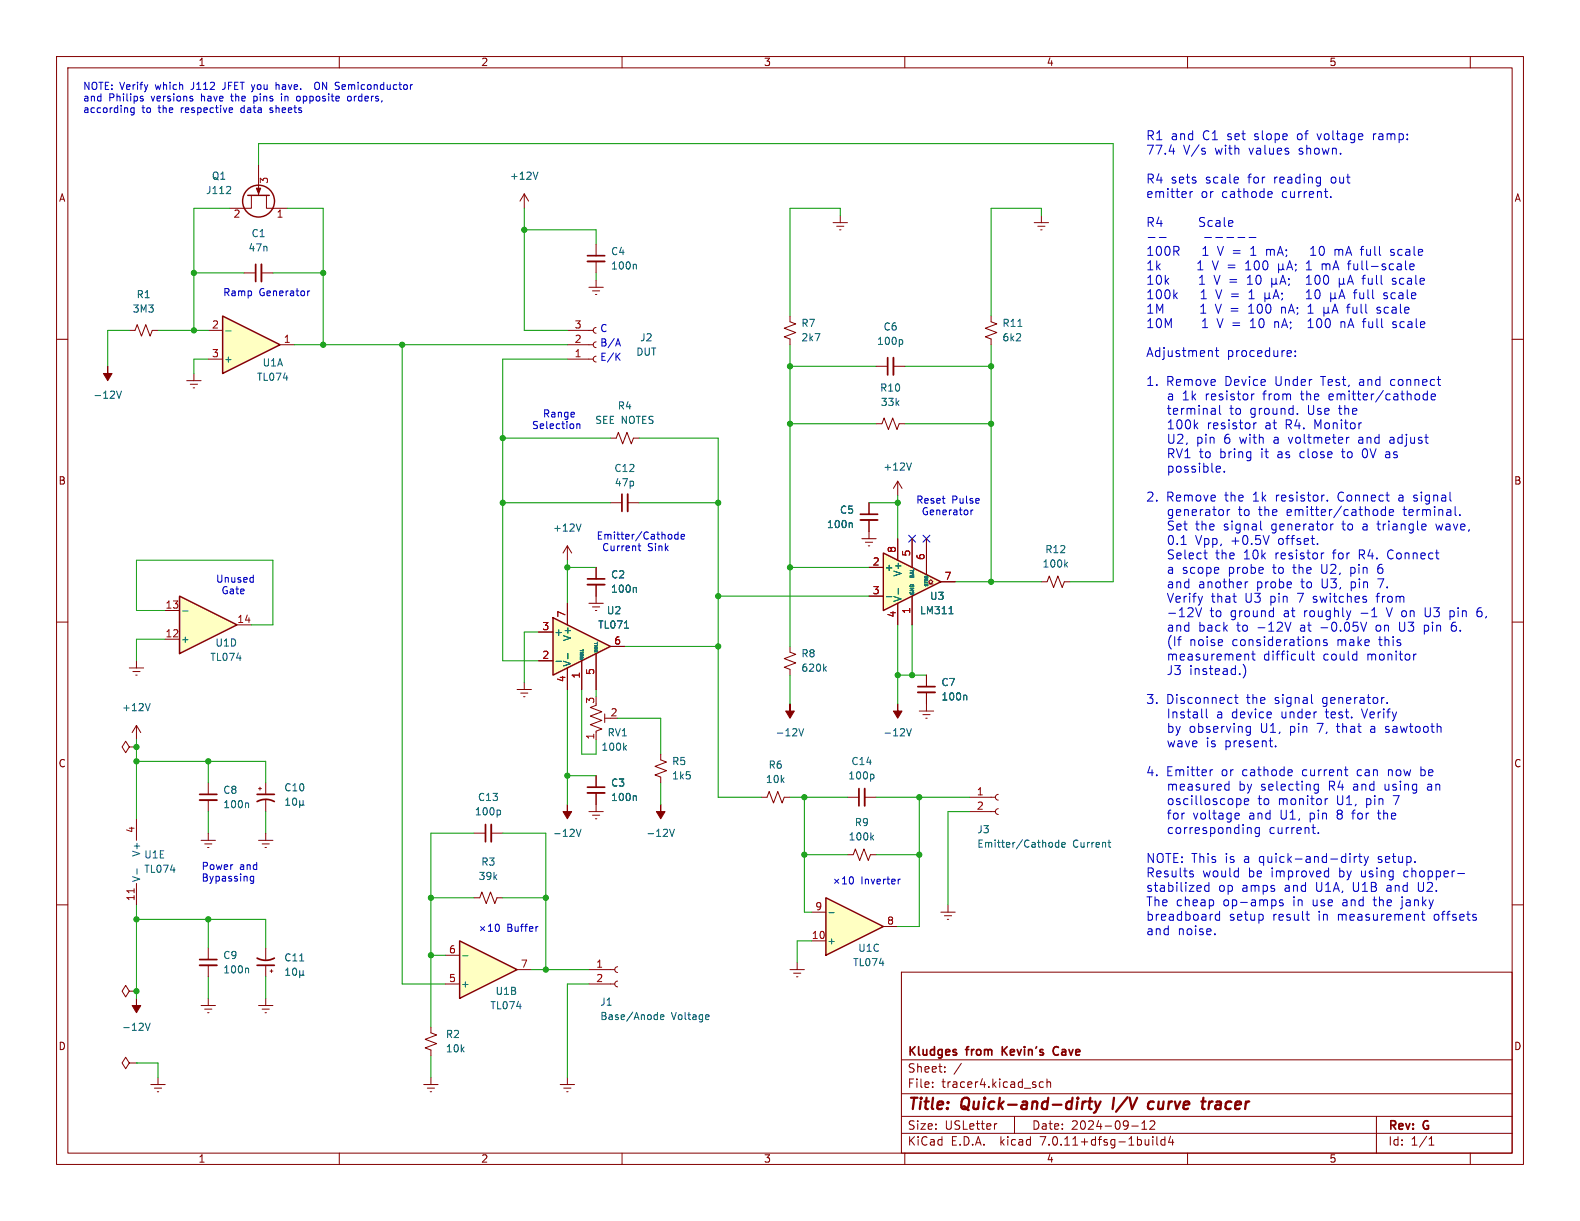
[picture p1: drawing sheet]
<svg xmlns="http://www.w3.org/2000/svg" width="279mm" height="216mm" viewBox="0 0 279 216" stroke-linecap="round" stroke-linejoin="round" font-family="sans-serif">
<g fill="none" stroke="#840000" stroke-width=".18">
<path d="M10 10h259.4v195.9h-259.4zM12 12h255.4v191.9h-255.4zM60 10v2M110 10v2M160 10v2M210 10v2M260 10v2M10 60h2M22.9 58.4h1l.4-1 .7 2 .8-2 .7 2 .4-1h1M100.3 58.4h4.6M105.4 57.9l-.3 .1-.2 .4 .1 .4 .4 .1M139.7 55.9v1l1 .4-2 .7 2 .8-2 .8 1 .3v1.1"/>
<path d="M175.3 55.9v1l1 .4-2.1 .7 2.1 .8-2.1 .8 1.1 .3v1.1M267.4 60h2M33 67.3h2.6M33.7 67.9h1.2M34.2 68.6h.2M34.3 66v1.3M100.3 61h4.6M100.3 63.5h4.6M105.4 60.5l-.3 .1-.2 .3 .1 .4 .4 .2M105.4 63l-.3 .1-.2 .4 .1 .4 .4 .1M107.9 77.5h1.1l.3-1 .8 2 .8-2 .7 2 .4-1h1M154.9 64.8h2.1"/>
<path d="M158 64.8h2M153.7 88.9v2M153.7 91.9v2.1M10 110h2M139.7 114.3v1l1 .4-2 .8 2 .7-2 .8 1 .4v1M163.8 119.4v2M267.4 110h2M36.8 138.4v2.1M45.7 139.4h.5M46 139.2v.5M47 138.4v2.1M91.4 121.9h2.6"/>
<path d="M92.1 122.6h1.2M92.6 123.2h.2M92.7 120.7v1.2M105.4 124.7l-1 .4 2 .8-2 .7 2 .8-2 .7 2 .8-1 .4v1.5M106.9 126.2v1.6M106.9 127h1M162.6 125.7h2.5M163.2 126.4h1.3M163.7 127h.3M163.8 122.4v3.3M10 160h2M35.6 148.6h2.5"/>
<path d="M36.2 149.2h1.3M36.7 149.9h.3M36.8 141.5v2M36.8 147.3v1.3M45.7 148.6h2.6M46.4 149.2h1.2M46.9 149.9h.2M47 141.5v2M47 147.3v1.3M267.4 160h2M22.9 175.3l-.7-1.1-.6 1.1 .6 1 .7-1h1.2M24.1 175.3h.1"/>
<path d="M35.6 177.8h2.5M36.2 178.4h1.3M36.7 179.1h.3M36.8 167.6v2.1M36.8 170.7v2M36.8 176.5v1.3M45.7 177.8h2.6M46.4 178.4h1.2M46.9 179.1h.2M47 167.6v2.1M47 170.7v2M47 176.5v1.3"/>
<path d="M47.8 171.7h.5M48 171.5v.5M159.4 171.9h108v32h-108zM22.9 188l-.7-1.1-.6 1.1 .6 1 .7-1h1.2M24.1 188h.1M26.7 191.8h2.5M27.3 192.4h1.3M27.8 193h.3M27.9 190.5v1.3M159.4 197.4h108M159.4 193.4h108M159.4 187.4h108"/>
<path d="M164.9 192.1v.2M164.9 191.4v.1M167.1 189.4v.2M167.1 188.7v.1M170 188l-1.3 1.9M176.3 198.7l-.3 .1M179.4 197.4v3M184.5 191.4l-.4-.1-.3 .3v.4l.1 .2h.6M185.1 191.4l.3-.1 .3 .1 .1 .9M185.1 190.8v1.5M200.1 199.1h1.2M201.9 199.7h.9"/>
<path d="M201.9 198.6l.5-.4v1.5M203.4 198.3l.5-.1 .2 .1 .1 .3-.9 1.1h.9M243.4 197.4v6.5M60 203.9v2M110 203.9v2M159.4 200.4h108M160 203.9v2M203.9 201v.1M203.9 201.5v1M204.6 201v1.3l.2 .2M206 201v1.5M206 201.6l-.4-.1-.3 .3v.4l.1 .2h.6"/>
<path d="M207 200.9l-.4 1.1h1M207.4 201.5v1M210 203.9v2M252.7 202.5h.9M252.7 201.4l.4-.4v1.5M260 203.9v2"/>
</g>
<path d="M191.9 194.8h.2M192.4 194.8h.8M192.8 194.1l-.2 1.7 .1 .2 .3 .1M193.7 194.8l.3 1.3M194 196.1l-.3 .5-.3 .2M194.6 194.8l-.6 1.3M197 194.1l-.3 2M204 194.9a.66 .66 0 0 0-.9 .3l-.1 .5 .1 .3 .2 .1 .6-.1M212.8 194.1l-.2 1.7M213.9 194.8l-.2 1.3M214.4 194.8l-.4 .1-.2 .3" fill="none" stroke="#840000" stroke-width=".4"/>
<path d="M157 63.2v3.1M152.1 90.9h3.1M162.3 121.4h3.1M35.3 140.5h3.1M45.5 141.7a3.2 3.2 0 0 1 3 0M45.5 140.5h3M35.3 169.7h3.1M45.5 169.4a3.2 3.2 0 0 0 3 0M45.5 170.7h3M177.2 185.1v1.5M178.1 185.1l-.9 .8M187.1 185.1a.74 .74 0 0 0-.9 .6 .74 .74 0 0 0 .5 .9l.4-.1" fill="none" stroke="#840000" stroke-width=".3"/>
<g fill="#840000" stroke="#840000" stroke-width=".18">
<path d="M158.7 124.5v1.2h.8l-.8 1.3-.7-1.3h.7z"/>
<path d="M24.1 176.5v1.3h.8l-.8 1.3-.7-1.3h.7z"/>
<path d="M139.7 124.5v1.2h.8l-.8 1.3-.8-1.3h.8z"/>
<path d="M19 64.8v1.2h.8l-.8 1.3-.7-1.3h.7z"/>
</g>
<g fill="none" stroke="#006464" stroke-width=".18">
<path d="M180 57.7h.7M20.6 69.2l.4 1.2 .5-1.2M159.4 60.1l.2 .2v.4l-.2 .2M150.5 92.4l.2 .2v.7M145.8 118.2l.3 .5M146.1 117.8l-.5 .5M110.4 132.2l.4 .5M110.8 131.8l-.5 .5M141.3 128.8l.4 1.3 .4-1.3M160.3 128.8l.4 1.3 .5-1.3M170.8 122.9l.2 .2v.7M43.8 142l.2 .2v.6"/>
<path d="M50.5 142.4h.7M50.5 141.5l.4-.4v1.3M51.8 141.2l.2-.1a.68 .68 0 0 1 .5 .7 .68 .68 0 0 1-.5 .6l-.2-.1-.1-.4zM53 142.2l.2 .2h.2l.2-.2M53 141.5v1.3M53.6 142.2l.2 .2M53.6 141.5v.7M43.8 171.2l.2 .2v.6M50.5 171.6l.4-.4v1.3M50.5 172.5h.7M51.8 171.3l.2-.1a.68 .68 0 0 1 .5 .6 .68 .68 0 0 1-.5 .7l-.2-.2-.1-.3zM53 171.6v1.3"/>
<path d="M53 169.9h.7M53 172.3l.2 .2h.2l.2-.2M53.6 171.6v.7M53.6 172.3l.2 .2M25.7 180.9l.4 1.3 .4-1.3"/>
</g>
<path d="M158 63.2v3.1M152.1 91.9h3.1M162.3 122.4h3.1M35.3 141.5h3.1M35.3 170.7h3.1" fill="none" stroke="#840000" stroke-width=".33"/>
<path d="M156.2 97.8l10.2 5.1-10.2 5.1z" fill="#ffffc2"/>
<path d="M156.2 97.8l10.2 5.1-10.2 5.1z" fill="none" stroke="#840000" stroke-width=".25"/>
<g fill="none" stroke="#840000" stroke-width=".18">
<path d="M100.3 96.5l-.7 1.3M100.3 96.5v2.6M100.3 96.5l.8 1.3M158.7 95.3v3.8M161.3 95.3v5M163.8 95.3v6.3M22.9 118.1h2.5M23.5 118.7h1.3M24 119.4h.3M24.1 116.8v1.3M104.1 106.7h2.6M104.8 107.3h1.2"/>
<path d="M105.3 108h.2M105.4 100.3v2.1M105.4 103.4v3.3M153.7 100.3h2.5M153.7 105.4h2.5M158.7 106.7v3.8M161.3 105.4v5.1M164.2 103.3h.4l-.4-.4 .4-.4 .4 .4-.4 .4h.4M166.4 102.9h2.5M184.1 102.9h1.1l.3-1 .8 2 .8-2 .7 2 .4-1h1M22.9 132.1l-.7-1-.6 1 .6 1 .7-1h1.2M24.1 132.1h.1"/>
<path d="M24.1 128.3v2.5M24.1 128.3l-.7 1.2M24.1 128.3l.8 1.2M24.1 144.8v3.8M24.1 156.2v3.8M171.4 143.5h4.6M171.4 141h4.6M176.5 143l-.3 .1-.2 .4 .2 .4 .3 .1M176.5 140.5l-.3 .1-.2 .4 .2 .3 .3 .2M166.4 161.3h2.5M167 161.9h1.3M167.5 162.6h.3"/>
<path d="M167.6 160v1.3"/>
</g>
<g fill="none" stroke="#006464" stroke-width=".18">
<path d="M102.7 92.7l-.4 1.2M188.4 99.8l.4 .5M188.8 99.4l-.5 .5M112.4 103.9l.1 .2v.6M156.7 105.5h1M158.8 104.1v1M167.8 108.5h.7M26.5 124.4l-.4 1.3M24.2 153.6v1M186 149l.1 .2-.1 .5M187.2 149h-.3l-.3 .2 .1 .5h.5M187.2 148.5v1.3"/>
<path d="M187.8 149.4l.6-.1-.1-.3h-.3l-.2 .1v.6h.5M195.9 149h.5M196.1 149.6l.3 .2"/>
</g>
<path d="M23.7 157.1v.8" fill="none" stroke="#a90000" stroke-width=".18"/>
<path d="M103.9 103.4h3" fill="none" stroke="#840000" stroke-width=".33"/>
<path d="M103.9 102.4h3" fill="none" stroke="#840000" stroke-width=".3"/>
<path d="M31.7 105.4l10.2 5.1-10.2 5.1z" fill="#ffffc2"/>
<path d="M31.7 105.4l10.2 5.1-10.2 5.1z" fill="none" stroke="#840000" stroke-width=".25"/>
<path d="M152.4 95.3h2.5M153 95.9h1.3M153.5 96.5h.3M153.7 94v1.3M29.2 113h2.5M29.2 108h2.5M41.9 110.5h2.5M83.8 158.8h1l.4-1.1 .8 2.1 .7-2.1 .8 2.1 .4-1h1M83.8 147.3h2.1M86.9 147.3h2" fill="none" stroke="#840000" stroke-width=".18"/>
<path d="M32.3 108h.9M88.3 143.2l.2 .3v.3l-.2 .3" fill="none" stroke="#006464" stroke-width=".18"/>
<path d="M86.9 145.8v3" fill="none" stroke="#840000" stroke-width=".33"/>
<path d="M85.9 145.8v3" fill="none" stroke="#840000" stroke-width=".3"/>
<path d="M81.3 166.4l10.1 5.1-10.1 5z" fill="#ffffc2"/>
<path d="M81.3 166.4l10.1 5.1-10.1 5z" fill="none" stroke="#840000" stroke-width=".25"/>
<g fill="none" stroke="#840000" stroke-width=".18">
<path d="M182.9 39.4h2.5M184.1 38.1v1.3M183.5 40h1.3M184 40.6h.3M78.7 174h2.6M78.7 168.9h2.6M91.4 171.5h2.6M74.9 191.8h2.6M75.6 192.4h1.2M76.1 193h.2M76.2 181.6v1l1 .4-2 .8 2 .7-2 .8 1 .4v1M76.2 190.5v1.3"/>
<path d="M99.1 191.8h2.5M99.7 192.4h1.3M100.2 193h.3M100.3 190.5v1.3"/>
</g>
<path d="M81.8 169h1" fill="none" stroke="#006464" stroke-width=".18"/>
<path d="M39.4 55.9l10.1 5.1-10.1 5z" fill="#ffffc2"/>
<path d="M39.4 55.9l10.1 5.1-10.1 5z" fill="none" stroke="#840000" stroke-width=".25"/>
<path d="M36.8 58.4h2.6M36.8 63.5h2.6M49.5 61h2.6M105.4 137.2v2M105.4 140.2v2" fill="none" stroke="#840000" stroke-width=".18"/>
<path d="M39.9 58.5h1M112.4 140.7l.1 .2v.7" fill="none" stroke="#006464" stroke-width=".18"/>
<path d="M103.9 140.2h3" fill="none" stroke="#840000" stroke-width=".33"/>
<path d="M103.9 139.2h3" fill="none" stroke="#840000" stroke-width=".3"/>
<path d="M97.8 109.2l10.1 5.1-10.1 5.1z" fill="#ffffc2"/>
<path d="M97.8 109.2l10.1 5.1-10.1 5.1z" fill="none" stroke="#840000" stroke-width=".25"/>
<path d="M95.2 116.8h2.6M95.2 111.8h2.6M100.3 106.7v3.8M100.3 118.1v3.8M102.9 116.8v5.1M105.4 115.6v6.3M107.9 114.3h2.6M104.1 143.5h2.6M104.8 144.1h1.2M105.3 144.8h.2M105.4 142.2v1.3" fill="none" stroke="#840000" stroke-width=".18"/>
<path d="M98.3 116.9h1M100.4 115.5v1M110.4 111.1h.8M101.9 146.6l.4 1.3 .4-1.3" fill="none" stroke="#006464" stroke-width=".18"/>
<path d="M100.3 142.2v1.3h.8l-.8 1.3-.7-1.3h.7z" fill="#840000" stroke="#840000" stroke-width=".18"/>
<path d="M146 158.8l10.2 5-10.2 5.1z" fill="#ffffc2"/>
<g fill="none" stroke="#840000" stroke-width=".25">
<path d="M43.8 34.5h3.8M146 158.8l10.2 5-10.2 5.1z"/>
<circle cx="45.7" cy="35.6" r="2.82"/>
</g>
<g fill="none" stroke="#840000" stroke-width=".18">
<path d="M44.4 34.5v2.3h-3.8M45.7 29.2v5.3M47.1 34.5v2.3h3.7M92.7 34.3l-.8 1.3M92.7 34.3v2.5M92.7 34.3l.8 1.3M147.3 39.4h2.6M148.6 38.1v1.3M43.2 48.3h2M46.2 48.3h2.1M104.1 50.8h2.6M104.8 51.4h1.2"/>
<path d="M105.3 52.1h.2M105.4 43.2v2M105.4 46.2v2.1M105.4 49.5v1.3M148 40h1.2M148.5 40.6h.2M154.9 74.9h1.1l.3-1 .8 2 .8-2 .7 2 .4-1h1M107.9 88.9h2.1M111 88.9h2M153.7 88.9v2M153.7 91.9v2.1M158.7 85.1l.8 1.3"/>
<path d="M158.7 85.1v2.5M158.7 95.3v3.8M158.7 85.1l-.7 1.3M161.3 95.3v5M163.8 95.3v6.3M95.2 116.8h2.6M95.2 111.8h2.6M100.3 106.7v3.8M100.3 118.1v3.8M102.9 116.8v5.1M105.4 100.3v2.1M105.4 103.4v2"/>
<path d="M105.4 115.6v6.3M107.9 114.3h2.6M153.7 100.3h2.5M153.7 105.4h2.5M158.7 106.7v3.8M161.3 105.4v5.1M163.8 119.4v2M166.4 102.9h2.5M105.4 137.2v2M116.8 133.4v1l1.1 .3-2.1 .8 2.1 .8-2.1 .7 1 .4v1M163.8 122.4v2.1M105.4 140.2v2"/>
<path d="M134.6 141h1l.4-1 .8 2 .7-2 .8 2 .4-1h1M149.9 151.1h1l.4-1 .7 2 .8-2 .7 2 .4-1h1M149.9 141h2M152.9 141h2M104.1 174h4.6M104.1 171.5h4.6M109.2 173.5l-.3 .1-.2 .4 .2 .3 .3 .2M109.2 170.9l-.3 .2-.2 .3 .2 .4 .3 .2M139.7 171.5h2.5M140.3 172.1h1.3M140.8 172.7h.3M141 170.2v1.3"/>
<path d="M143.5 166.4h2.5M143.5 161.3h2.5M156.2 163.8h2.5"/>
</g>
<g fill="none" stroke="#006464" stroke-width=".18">
<path d="M40.7 33l.1 .2-.1 .3-.7 .7h.8M95.1 30.4l-.4 1.3M112.4 46.7l.1 .2v.7M150.5 92.4l.2 .2v.7M161.2 81.9l-.5 1.2M98.3 116.9h1M100.4 115.5v1M110.4 111.1h.8M112.4 103.9l.1 .2v.6M156.7 105.5h1M158.8 104.1v1M167.8 108.5h.7"/>
<path d="M154.3 136.9l.3 .2v.4l-.3 .2M170.8 122.9l.2 .2v.7M112.4 140.7l.1 .2v.7M118.4 146.6l.4 1.3 .5-1.3M154.1 148.1l.4 .4M154.5 147.7l-.5 .5M116.1 179.4l.2 .1M116.3 179v1.3M116.8 179.9l.6-.2-.1-.2-.3-.1-.2 .2 .1 .6h.4M125.2 179.4l.2 .3-.6 .2M146.6 161.4h.9M116.3 180.2l-.2 .1"/>
<path d="M125.3 180.2l-.1 .1"/>
</g>
<g fill="#840000" stroke="#840000" stroke-width=".18">
<path d="M116.8 142.2v1.3h.8l-.8 1.3-.7-1.3h.7z"/>
<path d="M45.3 33.3h.8l-.4 1z"/>
</g>
<path d="M46.2 46.7v3.1M103.9 46.2h3M111 87.4v3M152.9 139.4v3.1" fill="none" stroke="#840000" stroke-width=".33"/>
<path d="M45.2 46.7v3.1M103.9 45.2h3M110 87.4v3M151.9 139.4v3.1" fill="none" stroke="#840000" stroke-width=".3"/>
<g fill="none" stroke="#0000c2" stroke-width=".18">
<path d="M23.7 19.1h-.3l-.3 .2 .1 .5h.5M23.7 19.1v1l-.2 .2h-.3M25 17.4l.3 .1v.2l-.1 .2h-.3M25 17l.3 .1M33.9 17.4l.2 .2-.2 .3M33.9 17l.2 .1M40.7 19.1h.4v.3l-.6 .1M41.1 19.8l-.4 .1M44.9 17v1.3M44.9 17.8l.1 .1M45 17l-.1 .1M47.7 19.8l.1 .1"/>
<path d="M47.9 19.1l-.2 .1 .2 .3M48.8 14.5v1.3M49.2 15l-.4 .1M49.8 16.6v.1M49.8 17v.9M52.4 17.6l.3 .3 .3-.1M53 17.1l-.3-.1-.3 .3M56.4 14.7l-.2-.2a.43 .43 0 0 0-.6 .5v.4a.43 .43 0 0 0 .3 .4 .43 .43 0 0 0 .5-.2M61.5 17.1l.2-.1 .4 .1v.5l-.1 .2-.3 .1-.2-.2zM206.7 26.7h1M210.5 33.9v1M210.9 33.9h-.3l-.1 .3"/>
<path d="M212.9 26.7l.3 .3-.3 .3M212.9 26.2l.2 .1M224.4 33.9h.5l.1 .4-.8 .1M224.9 34.9h-.5M235.3 34.8v.1M54.4 51.4v.9M54.8 51.4l-.4 .3M109.3 59.9l.4 1.3M203 42h1.3M205 42h1.2M207.7 52.2l.5 .6M208.2 51.8l-.6 .6"/>
<path d="M213 42h1.2M215 42h1.2M217 42h1.2M218.9 42h1.2M220.3 47.7h.9M220.6 46.4l-.3 .2M220.6 50.3h.9M220.7 49.1h-.1M220.8 55.4h.9M220.9 42h1.2M221.1 54l-.3 .2M221.1 57.9h.9"/>
<path d="M221.3 56.7l-.2 .1M223.7 51.8v1.6M223.7 52.6l.2 .2h.3l.2-.2M224.4 52.6l.3 .2M224.4 51.8v.8M224.9 50l.2 .3h.3l.2-.3M224.9 49.2v1.6M225.1 52.8l.5-1.6 .6 1.6M225.3 52.4h.7M225.4 56.9v1M225.5 57h-.1M225.6 50l.3 .3"/>
<path d="M225.6 49.2v.8M226.1 47.5l.2 .2h.3l.3-.2M226.1 46.7v1.5M226.3 50.3l.6-1.6 .5 1.6M226.5 49.8h.7M226.6 54.3v1.1M226.7 51.8v.2M226.8 52.7l-.2 .3M226.9 47.5l.2 .2M226.9 46.7v.8M226.9 54.3l-.3 .2M227.5 47.7l.6-1.6 .5 1.6"/>
<path d="M227.7 47.3h.7M227.9 49.3v.1M228 50.2l-.2 .3M229.1 46.7v.2M229.2 47.6l-.2 .3M231 47.7h.9M231 46.6l.5-.5v1.6M231 51.7l.5-.5v1.6M231 50.3h.9M231 52.8h.9M231.3 55.4h.9M231.3 57.9h.9"/>
<path d="M231.5 48.7l-.5 .4M231.8 45.2h.9M231.8 53.8l-.5 .4M231.8 56.3l-.5 .5M232.2 43.6l-.4 .4M232.9 51.2a.99 .99 0 0 0 0 1.6 .86 .86 0 0 0 .4-1.4l-.2-.2M233.8 46.7v1M233.8 46.8l.5-.1 .2 .2M234.1 55.2l.2 .2h.3l.3-.2M234.1 54.3v1.6M234.5 46.9l.2-.2h.4l.1 1M234.5 46.9v.8"/>
<path d="M234.9 55.2l.2 .2M234.9 54.3v.9M235.3 51.8v1.6M235.3 52.6l.2 .2h.4l.2-.2M235.5 55.4l.6-1.6 .5 1.6M235.7 47.7l.5-1.6 .6 1.6M235.7 54.9h.8M235.9 47.3h.7M236.1 44.1v1.1M236.1 51.8v.8M236.1 52.6l.2 .2M236.5 44.1l-.4 .1"/>
<path d="M236.8 52.8l.5-1.6 .5 1.6M236.8 50l.3 .3h.3l.2-.3M236.8 49.2v1.6M236.9 52.4h.8M237.1 56.9v1M237.6 50l.2 .3M237.6 49.2v.8M237.6 56.9l-.5 .1M238.1 54.3h.6M238.3 46.7h.6M238.3 50.3l.5-1.6 .5 1.6M238.4 49.8h.8"/>
<path d="M238.7 46.1l-.2 .3v1.3M238.7 53.8l-.3 .1-.1 .1v1.4M239.3 51.8h.6M239.4 46.7l.1 .9 .4 .1 .2-.1M239.9 51.2l-.3 .1v.2v1.3M240.1 46.7v1M240.8 46.1v1.4l.3 .2M240.8 49.2h.6M241.4 48.7l-.3 .1v.1v1.4M241.7 46.1v1.4l.2 .2M242.5 47.1h1.2M244.1 54.4l-.4-.1-.2 .2 .1 .3 .5 .1v.4h-.6"/>
<path d="M245 46.7h-.4l-.2 .2 .1 .2 .5 .2v.3h-.6M245.3 51.8h-.4l-.2 .2 .1 .2 .5 .2v.3h-.6M246.4 46.7h-.4l-.3 .3v.4l.1 .2h.6M246.5 44.2l-.4-.1-.2 .2 .1 .3 .5 .1v.4h-.6M246.8 49.3l-.4-.1-.2 .2 .1 .3 .5 .1v.4h-.6M246.9 57l-.4-.1-.2 .2 .1 .2 .5 .2v.4h-.6M247.1 46.7h.6l.1 1M247.8 47l-.5 .1a.31 .31 0 0 0-.3 .3 .31 .31 0 0 0 .3 .3l.5-.1M248.6 46.1v1.4l.2 .2M249.3 47.2l.8-.2-.1-.3h-.5l-.2 .2 .1 .7h.6M102 74.9v.9M102 75.1l.2-.2 .3 .1v.8"/>
<path d="M109 60.8h.6M109.1 63l.6 .7M109.7 62.5l-.8 .7M214.3 62.1l.1 .9M214.9 62h.6M215.1 61.5v1.3l.1 .2h.3M215.7 71.7v1.3l.2 .3M221.8 69.7h-.3M222.2 74.8l-.4 .1M227.8 62l.5 .1 .1 .3-.8 .1M227.8 77.3l.4 1.1M228.3 63h-.5"/>
<path d="M229 62.9v.1M229 62.1v.1M235.1 69.7v.9M235.8 70l-.8 .2M237.2 79.9h.6M237.4 79.4l.1 1.5M238.4 77.3h.2M240.5 77.3l-.2 .1M240.5 77.8a.31 .31 0 0 0-.3 .3 .31 .31 0 0 0 .3 .3M241.3 79.4a.99 .99 0 0 0 0 1.5M246.3 77.3l-.5 .1M246.4 77.8h-.4a.31 .31 0 0 0-.3 .3 .31 .31 0 0 0 .3 .3h.4"/>
<path d="M251.7 70.4l.3 .3 .4-.1M252.4 69.7h-.4l-.3 .3M252.4 69.1v1.6M253.1 70.2l.7-.2v-.3h-.5l-.2 .2 .1 .7h.6M112.8 96.5h.5M113 97.2l.3 .2M118.7 94.5l.1 .2-.1 .6M119.9 94.5h-.4l-.2 .2 .1 .6h.5M119.9 94.1v1.2M120.4 94.9l.7-.1-.1-.3h-.4l-.2 .2 .1 .6h.5M171.7 90.2v.8M172.1 90.2l-.4 .2"/>
<path d="M216.5 83.3v.2M217 90.1v1.1M217.5 90.1l-.3 .1-.2 .2M230 80v.8M233.7 99.8l.1 1.4M234 97.8h.1M234.7 88.5v.1M235.8 92.7h-.3M240.4 98.1h.6M241 97.2h-.6v1.6M241.1 93.2v.4M243.5 92.7h.6"/>
<path d="M243.7 92.1l.1 1.5M244.1 99.8l-.2 .1a1.07 1.07 0 0 0 0 1.5h.3M245 90.2l-.5-.1-.3 .3v.5l.2 .2h.6M245 89.6v1.6M245.7 90.6l.7-.1v-.3l-.5-.1-.2 .2 .1 .8h.6M245.7 97.3l-.3 .6 .1 .6 .2 .3M253.9 92.7l.3 1 .3-.7M258.2 91v.2M44.7 102.1l.1 .1M44.8 101.7v1.3M44.8 102.9l-.1 .1M212.5 107.5l-.5 1.6"/>
<path d="M219.9 117.5a1.84 1.84 0 0 1-.1 2.4M220.5 102.9h.2M221.3 115.7h.6M221.6 115.1v1.4v.1l.3 .1M228.3 110l-.5 1.6M231.3 116.6l.2 .1M231.8 115.7h.6M232.1 115.1v1.4v.1l.3 .1M232.2 106.4l.2 .1M232.3 105.5v.4M233.1 113.1l.3 .2v.9M234.6 113.2l-.3-.1-.3 .2 .1 .3 .5 .1v.4h-.6"/>
<path d="M238.9 100.3v1.6M238.9 101.3l.1 .1M239 100.3l-.1 .1M241.7 110l-.6 1.6M243.3 105.4h.6M243.6 102.4h1.1M243.6 105v1.5M243.6 110.6l-.3 .3v.4l.3 .3M244.2 100.4l-.4 .1-.2 .2M245.1 107.5l.6 1.6M247.5 110v1.3l.3 .3h.3M250.3 115.7h.1"/>
<path d="M251.9 111.5l.4 .1M252 107.5v1.3l.2 .2 .4 .1M252.3 110.6h-.4M256.6 108l.4 .1M257 109l-.4 .1M257.1 110l-.2 .1a1.07 1.07 0 0 0 0 1.5h.3M257.2 110.6h-.3l-.3 .3M261.2 108.8l.3 .3 .4-.1M261.9 107.5a.63 .63 0 0 0-.7 .6M261.9 108.1h-.4l-.3 .3M213.3 125.4v1.3l.3 .2M214 136.1v1.1"/>
<path d="M214.5 136.1l-.3 .1-.2 .2M216.9 138.7h.4M217.3 138.1v1.6M217.3 139.6l-.4 .1M217.7 123.3l.2 .1M217.9 124.3l-.2 .1M218.3 123.3h.6M218.5 122.8v1.4l.1 .1 .3 .1M220.7 128.4l.4 .1M221.1 128.4v1.3l-.3 .3M221.1 129.4l-.4 .1M225.6 131.9v.2"/>
<path d="M228.3 136.1l.1 .1 .1 .3-.7 .1M228.4 137.1l-.1 .1M231.9 122.8v1.4l.2 .2M232.7 138.7h.4M233.1 139.6l-.4 .1M233.1 138.7v1.3l-.1 .2M236.3 128.4h.6M237.7 136.1h.6M238 137.1l.3 .1M240.8 125.4l.5 1.5M242.6 128.4l-.2 .1M242.6 128.9a.31 .31 0 0 0-.3 .3 .31 .31 0 0 0 .3 .3"/>
<path d="M244.6 123.3h.2M244.9 138.7l.1 .9M245.1 128.9l.4 .1M245.1 129.5h.4M245.3 124.2v.2M245.5 128.4l-.4 .1M252.6 139.1a.31 .31 0 0 0-.2 .3 .31 .31 0 0 0 .2 .3M252.6 138.7h-.1M44.9 154.9v1.1l-.3 .2h-.3M44.9 155l-.4-.1-.3 .3 .2 .5h.5M147.6 155.5l.7 .7M148.3 155.5l-.7 .7"/>
<path d="M149 156.3h.7M149 155.4l.3-.4v1.3M150.3 155.2l.2-.2a.68 .68 0 0 1 .4 .7 .68 .68 0 0 1-.4 .6l-.2-.1-.1-.4zM159.2 155.5l-.4 .2M210.6 154.5l.4 .1 .1 .2-.3 .3h-.3M210.6 154l.4 .1M213.8 156v1.6M213.8 156.6h-.5l-.3 .3v.4l.2 .2h.6M219.1 143.9v.3l-.7 .1M219.3 141.3l.1 .2v.5l-.1 .2M220.1 141.8l.7-.2-.1-.3-.4-.1-.2 .2v.8h.6M222.7 146.4l-.5-.1-.3 .3v.5l.2 .2h.6"/>
<path d="M222.7 146.3v1.3l-.3 .3-.4-.1M225.6 159.3v.7M226.9 159.2l-.4-.1-.2 .2v.3l.6 .1v.4h-.6M233.1 147.2v.2M234.5 154l.4 .1M234.8 141.2l-.3 .1M234.9 155l-.4 .1M234.9 153.5v1.6M236.5 143.6v.2M236.5 144.1v.6M238.7 150.9v.2M238.7 151.4v1.1"/>
<path d="M239 143.8h.6M239.3 143.5v1.3M239.5 151.4v1.1M239.9 151.4l-.3 .1-.1 .2M240.2 151.4h.6M240.5 150.9v1.4v.1l.3 .1M241.2 151.4l.4 1.1M241.6 152.5l-.2 .5M242 151.4l-.4 1.1M243.6 143.8h.6M243.8 143.2v1.4l.2 .2M257.8 154.5h1.2"/>
<path d="M85 163.8l.7 .8M85.7 163.8l-.7 .8M86.4 164.7h.7M86.4 163.8l.3-.4v1.3M87.7 163.5l.2-.1a.68 .68 0 0 1 .4 .7 .68 .68 0 0 1-.4 .6l-.2-.1-.1-.4zM95.1 163.8l-.2 .1M214.8 165.1v.2M215.7 161.1v1.6M215.7 161.7h-.5l-.3 .3v.4l.2 .3h.6M230.9 161.7h.6M231.2 162.5v.2h.3M251.3 161.7h.7"/>
<path d="M251.6 161.1v1.4l.1 .2h.3"/>
</g>
<g fill="none" stroke="#009600" stroke-width=".18">
<path d="M40.6 36.8h-6.3v21.6M45.7 29.2v-3.8h151.1v77.5h-7.6M50.8 36.8h6.3v24.2M92.7 36.8v21.6h7.6M148.6 38.1v-1.3h-8.9v19.1M184.1 38.1v-1.3h-8.8v19.1M22.9 58.4h-3.9v6.4M27.9 58.4h8.9M34.3 48.3h8.9M48.3 48.3h8.8M92.7 40.6h12.7v2.6M105.4 48.3v1.2"/>
<path d="M36.8 63.5h-2.5v2.5M52.1 61h48.2M71.1 61v113h7.6M88.9 77.5h19M100.3 63.5h-11.4v53.3h6.3M113 77.5h14v63.5h7.6M139.7 64.8h15.2M139.7 61v53.3M139.7 74.9h15.2M160 64.8h15.3M160 74.9h15.3M175.3 61v41.9"/>
<path d="M88.9 88.9h19M100.3 99.1v7.6M113 88.9h14M153.7 88.9h5M158.7 87.6v7.7M29.2 108h-5.1v-8.9h24.2v11.4h-3.9M29.2 113h-5.1v3.8M95.2 111.8h-2.5v8.9M100.3 100.3h5.1M110.5 114.3h16.5M127 105.4h26.7M139.7 100.3h14"/>
<path d="M139.7 119.4v5.1M158.7 110.5v14M158.7 119.4h5.1M161.3 110.5v8.9M168.9 102.9h15.2M24.1 130.8v14M24.1 134.6h22.9v3.8M36.8 134.6v3.8M100.3 121.9v20.3M100.3 137.2h5.1M102.9 121.9v11.5h2.5v-2.6M105.4 121.9v1.3"/>
<path d="M109.2 127h7.6v6.4M116.8 138.4v3.8M36.8 143.5v3.8M47 143.5v3.8M76.2 158.8h7.6M83.8 147.3h-7.6v34.3M88.9 158.8h7.6M88.9 147.3h7.6v24.2M139.7 141h10.2M142.2 141v20.3h1.3M142.2 151.1h7.7M154.9 141h16.5"/>
<path d="M154.9 151.1h7.7M162.6 141v22.8h-3.9M171.4 143.5h-3.8v16.5M24.1 160v16.5M24.1 162.6h22.9v5M36.8 162.6v5M36.8 172.7v3.8M47 172.7v3.8M76.2 168.9h2.5M94 171.5h10.1M104.1 174h-3.8v16.5M143.5 166.4h-2.5v3.8"/>
<path d="M24.1 188h3.8v2.5M76.2 186.7v3.8"/>
</g>
<path d="M160.7 94.6l1.2 1.3M161.9 94.6l-1.2 1.3M163.2 94.6l1.2 1.3M164.4 94.6l-1.2 1.3" fill="none" stroke="#000084" stroke-width=".18"/>
<g fill="#009600" stroke="#009600" stroke-width=".18">
<circle cx="71.1" cy="61" r=".46"/>
<circle cx="96.5" cy="158.8" r=".46"/>
<circle cx="96.5" cy="171.5" r=".46"/>
<circle cx="76.2" cy="168.9" r=".46"/>
<circle cx="76.2" cy="158.8" r=".46"/>
<circle cx="88.9" cy="88.9" r=".46"/>
<circle cx="88.9" cy="77.5" r=".46"/>
<circle cx="92.7" cy="40.6" r=".46"/>
<circle cx="34.3" cy="48.3" r=".46"/>
<circle cx="34.3" cy="58.4" r=".46"/>
<circle cx="57.1" cy="48.3" r=".46"/>
<circle cx="57.1" cy="61" r=".46"/>
<circle cx="36.8" cy="162.6" r=".46"/>
<circle cx="24.1" cy="162.6" r=".46"/>
<circle cx="24.1" cy="134.6" r=".46"/>
<circle cx="36.8" cy="134.6" r=".46"/>
<circle cx="24.1" cy="175.3" r=".46"/>
<circle cx="24.1" cy="132.1" r=".46"/>
<circle cx="139.7" cy="74.9" r=".46"/>
<circle cx="139.7" cy="64.8" r=".46"/>
<circle cx="175.3" cy="74.9" r=".46"/>
<circle cx="175.3" cy="102.9" r=".46"/>
<circle cx="139.7" cy="100.3" r=".46"/>
<circle cx="162.6" cy="151.1" r=".46"/>
<circle cx="162.6" cy="141" r=".46"/>
<circle cx="127" cy="114.3" r=".46"/>
<circle cx="127" cy="105.4" r=".46"/>
<circle cx="161.3" cy="119.4" r=".46"/>
<circle cx="158.7" cy="119.4" r=".46"/>
<circle cx="100.3" cy="100.3" r=".46"/>
<circle cx="100.3" cy="137.2" r=".46"/>
<circle cx="127" cy="88.9" r=".46"/>
<circle cx="175.3" cy="64.8" r=".46"/>
<circle cx="158.7" cy="88.9" r=".46"/>
<circle cx="142.2" cy="141" r=".46"/>
<circle cx="142.2" cy="151.1" r=".46"/>
</g>
<g font-size="2.8" fill="#840000">
<text x="160.4" y="196.8">Title:</text>
<text x="170.1" y="196.8">Quick-and-dirty</text>
<text x="197.6" y="196.8">I/V</text>
<text x="204.7" y="196.8">curve</text>
<text x="215" y="196.8">tracer</text>
</g>
<g font-size="2.2" fill="#0000c2">
<text x="202.6" y="24.9">R1</text>
<text x="202.6" y="27.5">77.4</text>
<text x="207" y="24.9">and</text>
<text x="209.2" y="27.5">V/s</text>
<text x="212.7" y="24.9">C1</text>
<text x="214.9" y="27.5">with</text>
<text x="217.1" y="24.9">set</text>
<text x="221" y="27.5">values</text>
<text x="222" y="24.9">slope</text>
<text x="229.7" y="24.9">of</text>
<text x="229.9" y="27.5">shown.</text>
<text x="233.4" y="24.9">voltage</text>
<text x="243.4" y="24.9">ramp:</text>
<text x="202.6" y="32.6">R4</text>
<text x="202.6" y="35.1">emitter</text>
<text x="207" y="32.6">sets</text>
<text x="212.3" y="35.1">or</text>
<text x="213.2" y="32.6">scale</text>
<text x="216.1" y="35.1">cathode</text>
<text x="220.8" y="32.6">for</text>
<text x="225.5" y="32.6">reading</text>
<text x="226.8" y="35.1">current.</text>
<text x="235.7" y="32.6">out</text>
<text x="202.6" y="40.2">R4</text>
<text x="212.4" y="40.2">Scale</text>
<text x="202.6" y="45.4">100R</text>
<text x="202.6" y="47.9">1k</text>
<text x="212.1" y="47.9">1</text>
<text x="212.7" y="45.4">1</text>
<text x="215" y="47.9">V =</text>
<text x="215.6" y="45.4">V =</text>
<text x="221" y="47.9">100</text>
<text x="221.6" y="45.4">1</text>
<text x="224.5" y="45.4">mA;</text>
<text x="232.8" y="45.4">10</text>
<text x="237.1" y="45.4">mA full</text>
<text x="247.3" y="45.4">scale</text>
<text x="202.6" y="50.5">10k</text>
<text x="202.6" y="53">100k</text>
<text x="212.3" y="50.5">1</text>
<text x="212.4" y="53">1</text>
<text x="215.1" y="50.5">V =</text>
<text x="215.3" y="53">V =</text>
<text x="221.2" y="50.5">10</text>
<text x="221.3" y="53">1</text>
<text x="232" y="50.5">100</text>
<text x="240.8" y="53">full</text>
<text x="242.3" y="50.5">full</text>
<text x="246.1" y="53">scale</text>
<text x="247.6" y="50.5">scale</text>
<text x="202.6" y="55.6">1M</text>
<text x="202.6" y="58.1">10M</text>
<text x="212.6" y="55.6">1</text>
<text x="212.8" y="58.1">1</text>
<text x="215.5" y="55.6">V =</text>
<text x="215.7" y="58.1">V =</text>
<text x="221.5" y="55.6">100</text>
<text x="221.7" y="58.1">10</text>
<text x="226.1" y="58.1">nA;</text>
<text x="227.4" y="55.6">nA;</text>
<text x="232.3" y="55.6">1</text>
<text x="232.3" y="58.1">100</text>
<text x="238.2" y="58.1">nA full</text>
<text x="239.5" y="55.6">full</text>
<text x="244.9" y="55.6">scale</text>
<text x="247.7" y="58.1">scale</text>
<text x="202.6" y="63.2">Adjustment</text>
<text x="216.9" y="63.2">procedure:</text>
<text x="202.6" y="68.4">1.</text>
<text x="206.2" y="68.4">Remove</text>
<text x="206.6" y="70.9">a</text>
<text x="209.4" y="70.9">1k</text>
<text x="213.5" y="70.9">resistor</text>
<text x="216.6" y="68.4">Device</text>
<text x="223.9" y="70.9">from</text>
<text x="225.6" y="68.4">Under</text>
<text x="230.7" y="70.9">the</text>
<text x="233.8" y="68.4">Test,</text>
<text x="235.7" y="70.9">emitter/cathode</text>
<text x="240.7" y="68.4">and</text>
<text x="246.3" y="68.4">connect</text>
<text x="206.6" y="73.5">terminal</text>
<text x="206.6" y="76">100k</text>
<text x="213.8" y="76">resistor</text>
<text x="217.8" y="73.5">to</text>
<text x="221.5" y="73.5">ground.</text>
<text x="224.1" y="76">at</text>
<text x="227.8" y="76">R4.</text>
<text x="231.8" y="73.5">Use</text>
<text x="233" y="76">Monitor</text>
<text x="237.4" y="73.5">the</text>
<text x="206.6" y="78.6">U2,</text>
<text x="206.6" y="81.1">RV1 to</text>
<text x="206.6" y="83.7">possible.</text>
<text x="211.9" y="78.6">pin</text>
<text x="216.1" y="81.1">bring</text>
<text x="216.9" y="78.6">6</text>
<text x="219.7" y="78.6">with</text>
<text x="223.5" y="81.1">it</text>
<text x="225.8" y="78.6">a</text>
<text x="226.5" y="81.1">as</text>
<text x="228.6" y="78.6">voltmeter</text>
<text x="230.6" y="81.1">close</text>
<text x="238.2" y="81.1">to</text>
<text x="241.1" y="78.6">and</text>
<text x="241.9" y="81.1">0V as</text>
<text x="246.7" y="78.6">adjust</text>
<text x="202.6" y="88.8">2.</text>
<text x="206.2" y="88.8">Remove</text>
<text x="216.6" y="88.8">the</text>
<text x="221.7" y="88.8">1k</text>
<text x="225.8" y="88.8">resistor.</text>
<text x="236.9" y="88.8">Connect</text>
<text x="247.8" y="88.8">a</text>
<text x="250.6" y="88.8">signal</text>
<text x="206.6" y="91.4">generator</text>
<text x="206.6" y="93.9">Set</text>
<text x="211.7" y="93.9">the</text>
<text x="216.8" y="93.9">signal</text>
<text x="219.3" y="91.4">to</text>
<text x="223" y="91.4">the</text>
<text x="225.3" y="93.9">generator</text>
<text x="228" y="91.4">emitter/cathode</text>
<text x="238" y="93.9">to</text>
<text x="241.7" y="93.9">a</text>
<text x="244.5" y="93.9">triangle</text>
<text x="248.8" y="91.4">terminal.</text>
<text x="255" y="93.9">wave,</text>
<text x="206.6" y="96.5">0.1</text>
<text x="206.6" y="99">Select</text>
<text x="206.6" y="101.6">a</text>
<text x="209.4" y="101.6">scope</text>
<text x="211.7" y="96.5">Vpp,</text>
<text x="215.3" y="99">the</text>
<text x="217.6" y="101.6">probe</text>
<text x="218.1" y="96.5">+0.5V</text>
<text x="220.3" y="99">10k</text>
<text x="225.6" y="101.6">to</text>
<text x="226" y="99">resistor</text>
<text x="226.5" y="96.5">offset.</text>
<text x="229.3" y="101.6">the</text>
<text x="234.4" y="101.6">U2,</text>
<text x="236.4" y="99">for</text>
<text x="239.7" y="101.6">pin</text>
<text x="241" y="99">R4.</text>
<text x="244.6" y="101.6">6</text>
<text x="246.2" y="99">Connect</text>
<text x="206.6" y="104.1">and</text>
<text x="206.6" y="106.7">Verify</text>
<text x="212.3" y="104.1">another</text>
<text x="214.5" y="106.7">that</text>
<text x="220.6" y="106.7">U3</text>
<text x="222.6" y="104.1">probe</text>
<text x="225.1" y="106.7">pin</text>
<text x="230.1" y="106.7">7</text>
<text x="230.6" y="104.1">to</text>
<text x="232.9" y="106.7">switches</text>
<text x="234.3" y="104.1">U3,</text>
<text x="239.6" y="104.1">pin</text>
<text x="244.3" y="106.7">from</text>
<text x="244.6" y="104.1">7.</text>
<text x="206.6" y="109.3">-12V</text>
<text x="206.6" y="111.8">and</text>
<text x="212.3" y="111.8">back</text>
<text x="214.3" y="109.3">to</text>
<text x="218" y="109.3">ground</text>
<text x="219.1" y="111.8">to</text>
<text x="222.8" y="111.8">-12V</text>
<text x="227.5" y="109.3">at</text>
<text x="230.5" y="111.8">at</text>
<text x="231.2" y="109.3">roughly</text>
<text x="234.2" y="111.8">-0.05V</text>
<text x="241.3" y="109.3">-1</text>
<text x="244.2" y="111.8">on</text>
<text x="246.2" y="109.3">V on</text>
<text x="248.4" y="111.8">U3</text>
<text x="252.9" y="111.8">pin</text>
<text x="253.1" y="109.3">U3</text>
<text x="257.6" y="109.3">pin</text>
<text x="257.9" y="111.8">6.</text>
<text x="262.6" y="109.3">6,</text>
<text x="206.6" y="114.4">(If</text>
<text x="206.6" y="116.9">measurement</text>
<text x="206.6" y="119.5">J3</text>
<text x="210.7" y="114.4">noise</text>
<text x="210.7" y="119.5">instead.)</text>
<text x="218.3" y="114.4">considerations</text>
<text x="223.8" y="116.9">difficult</text>
<text x="234.4" y="116.9">could</text>
<text x="237" y="114.4">make</text>
<text x="242.3" y="116.9">monitor</text>
<text x="244.5" y="114.4">this</text>
<text x="202.6" y="124.6">3.</text>
<text x="206.2" y="124.6">Disconnect</text>
<text x="220.5" y="124.6">the</text>
<text x="225.5" y="124.6">signal</text>
<text x="234" y="124.6">generator.</text>
<text x="206.6" y="127.1">Install</text>
<text x="206.6" y="129.7">by</text>
<text x="210.6" y="129.7">observing</text>
<text x="215.4" y="127.1">a</text>
<text x="218.2" y="127.1">device</text>
<text x="223.3" y="129.7">U1,</text>
<text x="227.1" y="127.1">under</text>
<text x="228.6" y="129.7">pin</text>
<text x="233.6" y="129.7">7,</text>
<text x="235.1" y="127.1">test.</text>
<text x="237.2" y="129.7">that</text>
<text x="241.6" y="127.1">Verify</text>
<text x="243.2" y="129.7">a</text>
<text x="246" y="129.7">sawtooth</text>
<text x="202.6" y="137.4">4.</text>
<text x="206.2" y="137.4">Emitter</text>
<text x="206.6" y="132.3">wave</text>
<text x="213.6" y="132.3">is</text>
<text x="216" y="137.4">or</text>
<text x="217" y="132.3">present.</text>
<text x="219.8" y="137.4">cathode</text>
<text x="230.5" y="137.4">current</text>
<text x="240.3" y="137.4">can</text>
<text x="245.9" y="137.4">now</text>
<text x="251.8" y="137.4">be</text>
<text x="206.6" y="139.9">measured</text>
<text x="206.6" y="142.5">oscilloscope</text>
<text x="219.4" y="139.9">by</text>
<text x="222.8" y="142.5">to</text>
<text x="223.4" y="139.9">selecting</text>
<text x="226.5" y="142.5">monitor</text>
<text x="235.5" y="139.9">R4</text>
<text x="236.9" y="142.5">U1,</text>
<text x="239.9" y="139.9">and</text>
<text x="242.2" y="142.5">pin</text>
<text x="245.6" y="139.9">using</text>
<text x="247.1" y="142.5">7</text>
<text x="253.3" y="139.9">an</text>
<text x="206.6" y="145">for</text>
<text x="206.6" y="147.6">corresponding</text>
<text x="211.3" y="145">voltage</text>
<text x="221.3" y="145">and</text>
<text x="224.7" y="147.6">current.</text>
<text x="226.9" y="145">U1,</text>
<text x="232.2" y="145">pin</text>
<text x="237.2" y="145">8</text>
<text x="240" y="145">for</text>
<text x="244.7" y="145">the</text>
<text x="202.6" y="152.7">NOTE: This</text>
<text x="202.6" y="155.3">Results</text>
<text x="212.6" y="155.3">would</text>
<text x="216.7" y="152.7">is</text>
<text x="220.1" y="152.7">a</text>
<text x="220.8" y="155.3">be</text>
<text x="222.9" y="152.7">quick-and-dirty</text>
<text x="224.9" y="155.3">improved</text>
<text x="237" y="155.3">by</text>
<text x="241" y="155.3">using</text>
<text x="244" y="152.7">setup.</text>
<text x="248.7" y="155.3">chopper-</text>
<text x="202.6" y="157.8">stabilized</text>
<text x="202.6" y="160.4">The cheap</text>
<text x="215.4" y="157.8">op</text>
<text x="216.3" y="160.4">op-amps</text>
<text x="219.6" y="157.8">amps</text>
<text x="227.2" y="157.8">and</text>
<text x="228.8" y="160.4">in</text>
<text x="232.3" y="160.4">use</text>
<text x="232.9" y="157.8">U1A,</text>
<text x="237.7" y="160.4">and</text>
<text x="239.5" y="157.8">U1B</text>
<text x="243.4" y="160.4">the</text>
<text x="245.7" y="157.8">and</text>
<text x="248.4" y="160.4">janky</text>
<text x="251.3" y="157.8">U2.</text>
<text x="202.6" y="162.9">breadboard</text>
<text x="202.6" y="165.5">and</text>
<text x="208.2" y="165.5">noise.</text>
<text x="217.3" y="162.9">setup</text>
<text x="225.1" y="162.9">result</text>
<text x="233.2" y="162.9">in</text>
<text x="236.8" y="162.9">measurement</text>
<text x="253.9" y="162.9">offsets</text>
</g>
<g font-size="2.1" fill="#840000">
<text x="160.4" y="189.9">Sheet:</text>
<text x="160.4" y="187.1">Kludges</text>
<text x="171" y="187.1">from</text>
<text x="177.9" y="187.1">Kevin's</text>
<text x="187.6" y="187.1">Cave</text>
<text x="160.4" y="192.6">File:</text>
<text x="166.5" y="192.6">tracer4.kicad_sch</text>
<text x="160.4" y="202.8">KiCad</text>
<text x="160.4" y="200">Size:</text>
<text x="167.1" y="200">USLetter</text>
<text x="168.1" y="202.8">E.D.A.</text>
<text x="177" y="202.8">kicad</text>
<text x="182.4" y="200">Date:</text>
<text x="184.2" y="202.8">7.0.11+dfsg-1build4</text>
<text x="189.4" y="200">2024-09-12</text>
<text x="245.4" y="200.2">Rev:</text>
<text x="245.4" y="202.8">Id:</text>
<text x="249.5" y="202.8">1/1</text>
<text x="251.8" y="200.2">G</text>
</g>
<g font-size="1.8" fill="#840000">
<text x="35" y="11.9">1</text>
<text x="85" y="11.9">2</text>
<text x="135" y="11.9">3</text>
<text x="185" y="11.9">4</text>
<text x="235" y="11.9">5</text>
<text x="10.3" y="35.9">A</text>
<text x="267.7" y="35.9">A</text>
<text x="10.3" y="85.9">B</text>
<text x="267.7" y="85.9">B</text>
<text x="10.3" y="135.9">C</text>
<text x="267.7" y="135.9">C</text>
<text x="10.3" y="185.9">D</text>
<text x="267.7" y="185.9">D</text>
<text x="35" y="205.8">1</text>
<text x="85" y="205.8">2</text>
<text x="135" y="205.8">3</text>
<text x="185" y="205.8">4</text>
<text x="235" y="205.8">5</text>
</g>
<g font-size="1.8" fill="#0000c2">
<text x="14.6" y="16">NOTE: Verify</text>
<text x="27.6" y="16">which</text>
<text x="34.1" y="16">J112</text>
<text x="39.9" y="16">JFET you</text>
<text x="49.6" y="16">have.</text>
<text x="56.9" y="16">ON Semiconductor</text>
<text x="14.6" y="18">and</text>
<text x="14.6" y="20.1">according</text>
<text x="19.2" y="18">Philips</text>
<text x="25.1" y="20.1">to</text>
<text x="26.9" y="18">versions</text>
<text x="28.1" y="20.1">the</text>
<text x="32.3" y="20.1">respective</text>
<text x="35.8" y="18">have</text>
<text x="41.4" y="18">the</text>
<text x="43.1" y="20.1">data</text>
<text x="45.5" y="18">pins</text>
<text x="48.4" y="20.1">sheets</text>
<text x="50.6" y="18">in</text>
<text x="53.5" y="18">opposite</text>
<text x="62.7" y="18">orders,</text>
<text x="39.4" y="52.5">Ramp</text>
<text x="45.8" y="52.5">Generator</text>
<text x="106" y="58.8">C</text>
<text x="106" y="63.9">E/K</text>
<text x="106" y="61.3">B/A</text>
<text x="94" y="76">Selection</text>
<text x="96.3" y="73.9">Range</text>
<text x="161.9" y="89.1">Reset</text>
<text x="168.3" y="89.1">Pulse</text>
<text x="105.4" y="95.5">Emitter/Cathode</text>
<text x="163.1" y="91.2">Generator</text>
<text x="106.6" y="97.5">Current</text>
<text x="114.7" y="97.5">Sink</text>
<text x="38.1" y="103.1">Unused</text>
<text x="39.3" y="105.2">Gate</text>
<text x="35.6" y="153.9">Power</text>
<text x="35.6" y="156">Bypassing</text>
<text x="42.4" y="153.9">and</text>
<text x="152.2" y="156.5">Inverter</text>
<text x="89.6" y="164.9">Buffer</text>
</g>
<g font-size="1.8" fill="#006464">
<text x="36.3" y="34.5">J112</text>
<text x="37.4" y="32">Q1</text>
<text x="90.1" y="32">+12V</text>
<text x="43.8" y="44.7">47n</text>
<text x="44.4" y="42.1">C1</text>
<text x="108" y="45.3">C4</text>
<text x="108" y="47.9">100n</text>
<text x="24.1" y="52.9">R1</text>
<text x="23.4" y="55.5">3M3</text>
<text x="141.6" y="58">R7</text>
<text x="156.1" y="58.6">C6</text>
<text x="177.2" y="58">R11</text>
<text x="39.5" y="64.4">+</text>
<text x="46.3" y="65">U1A</text>
<text x="112.4" y="63.1">DUT</text>
<text x="113.1" y="60.6">J2</text>
<text x="141.6" y="60.6">2k7</text>
<text x="155" y="61.2">100p</text>
<text x="177.2" y="60.6">6k2</text>
<text x="16.4" y="70.7">-12V</text>
<text x="45.3" y="67.5">TL074</text>
<text x="155.5" y="69.4">R10</text>
<text x="155.7" y="72">33k</text>
<text x="105.2" y="75.2">SEE NOTES</text>
<text x="109.1" y="72.6">R4</text>
<text x="108.6" y="83.7">C12</text>
<text x="156.1" y="83.4">+12V</text>
<text x="108.6" y="86.2">47p</text>
<text x="97.7" y="94.2">+12V</text>
<text x="146.1" y="93.6">100n</text>
<text x="148.4" y="91">C5</text>
<text x="156.3" y="101.2">+</text>
<text x="184.3" y="100.6">100k</text>
<text x="184.7" y="98">R12</text>
<text x="108" y="102.5">C2</text>
<text x="108" y="105">100n</text>
<text x="159.6" y="106.6" transform="rotate(-90 159.6 106.6)">V-</text>
<text x="159.6" y="102.1" transform="rotate(-90 159.6 102.1)">V+</text>
<text x="164.4" y="106.3">U3</text>
<text x="31.9" y="113.9">+</text>
<text x="97.9" y="112.6">+</text>
<text x="101.2" y="113.5" transform="rotate(-90 101.2 113.5)">V+</text>
<text x="105.7" y="111.4">TL071</text>
<text x="107.2" y="108.8">U2</text>
<text x="162.6" y="108.8">LM311</text>
<text x="37.1" y="117.1">TL074</text>
<text x="38" y="114.5">U1D</text>
<text x="101.2" y="118" transform="rotate(-90 101.2 118)">V-</text>
<text x="141.6" y="116.4">R8</text>
<text x="141.6" y="119">620k</text>
<text x="21.5" y="126">+12V</text>
<text x="166.4" y="121.5">C7</text>
<text x="166.4" y="124.1">100n</text>
<text x="107.3" y="130.4">RV1</text>
<text x="137.1" y="130.4">-12V</text>
<text x="156.1" y="130.4">-12V</text>
<text x="106.3" y="132.9">100k</text>
<text x="118.8" y="135.5">R5</text>
<text x="135.8" y="136.1">R6</text>
<text x="150.5" y="135.5">C14</text>
<text x="39.4" y="140.6">C8</text>
<text x="39.4" y="143.1">100n</text>
<text x="50.2" y="140.1">C10</text>
<text x="84.4" y="141.8">C13</text>
<text x="108" y="139.3">C3</text>
<text x="108" y="141.8">100n</text>
<text x="118.8" y="138">1k5</text>
<text x="135.3" y="138.7">10k</text>
<text x="149.9" y="138">100p</text>
<text x="83.9" y="144.4">100p</text>
<text x="97.7" y="148.2">-12V</text>
<text x="114.2" y="148.2">-12V</text>
<text x="150" y="148.8">100k</text>
<text x="151.1" y="146.3">R9</text>
<text x="172.7" y="147.5">J3</text>
<text x="25" y="151.6" transform="rotate(-90 25 151.6)">V+</text>
<text x="25.4" y="152">U1E</text>
<text x="25.4" y="154.5">TL074</text>
<text x="84.5" y="155.8">39k</text>
<text x="85" y="153.3">R3</text>
<text x="172.7" y="150.1">Emitter/Cathode</text>
<text x="189.7" y="150.1">Current</text>
<text x="25" y="156.1" transform="rotate(-90 25 156.1)">V-</text>
<text x="146.2" y="167.2">+</text>
<text x="39.4" y="169.8">C9</text>
<text x="39.4" y="172.3">100n</text>
<text x="50.2" y="170.2">C11</text>
<text x="150.8" y="171">TL074</text>
<text x="151.7" y="168.5">U1C</text>
<text x="81.4" y="174.9">+</text>
<text x="86.6" y="178.7">TL074</text>
<text x="87.5" y="176.1">U1B</text>
<text x="106.1" y="178">J1</text>
<text x="21.5" y="182.5">-12V</text>
<text x="78.7" y="183.7">R2</text>
<text x="106.1" y="180.6">Base/Anode</text>
<text x="118.7" y="180.6">Voltage</text>
<text x="78.7" y="186.3">10k</text>
</g>
<g font-size="1.8" fill="#a90000">
<text x="47.7" y="32.6" transform="rotate(-90 47.7 32.6)">3</text>
<text x="41.2" y="38.8">2</text>
<text x="48.8" y="38.8">1</text>
<text x="37.4" y="58.2">2</text>
<text x="101.5" y="58.2">3</text>
<text x="37.4" y="63.2">3</text>
<text x="50.1" y="60.7">1</text>
<text x="101.5" y="63.2">1</text>
<text x="101.5" y="60.7">2</text>
<text x="154.2" y="100.1">2</text>
<text x="158.5" y="97.9" transform="rotate(-90 158.5 97.9)">8</text>
<text x="161" y="98.5" transform="rotate(-90 161 98.5)">5</text>
<text x="163.6" y="99.1" transform="rotate(-90 163.6 99.1)">6</text>
<text x="29.2" y="107.7">13</text>
<text x="154.2" y="105.2">3</text>
<text x="166.9" y="102.6">7</text>
<text x="29.2" y="112.8">12</text>
<text x="41.9" y="110.2">14</text>
<text x="95.8" y="111.5">3</text>
<text x="100.1" y="109.3" transform="rotate(-90 100.1 109.3)">7</text>
<text x="158.5" y="109.3" transform="rotate(-90 158.5 109.3)">4</text>
<text x="161" y="108.7" transform="rotate(-90 161 108.7)">1</text>
<text x="95.8" y="116.6">2</text>
<text x="105.2" y="119.5" transform="rotate(-90 105.2 119.5)">5</text>
<text x="108.5" y="114">6</text>
<text x="100.1" y="120.7" transform="rotate(-90 100.1 120.7)">4</text>
<text x="102.6" y="120.1" transform="rotate(-90 102.6 120.1)">1</text>
<text x="105.2" y="124.5" transform="rotate(-90 105.2 124.5)">3</text>
<text x="105.2" y="130.9" transform="rotate(-90 105.2 130.9)">1</text>
<text x="107.9" y="126.7">2</text>
<text x="172.6" y="140.7">1</text>
<text x="172.6" y="143.3">2</text>
<text x="23.9" y="147.4" transform="rotate(-90 23.9 147.4)">4</text>
<text x="23.9" y="159.4" transform="rotate(-90 23.9 159.4)">11</text>
<text x="144.1" y="161">9</text>
<text x="143.5" y="166.1">10</text>
<text x="156.8" y="163.6">8</text>
<text x="79.3" y="173.7">5</text>
<text x="79.3" y="168.7">6</text>
<text x="92" y="171.2">7</text>
<text x="105.3" y="171.2">1</text>
<text x="105.3" y="173.7">2</text>
</g>
<g font-size=".9" fill="#006464">
<text x="161.8" y="105.3" transform="rotate(-90 161.8 105.3)">GND</text>
<text x="161.8" y="102.4" transform="rotate(-90 161.8 102.4)">BAL</text>
</g>
<g font-size=".7" fill="#006464">
<text x="164.2" y="103.8" transform="rotate(-90 164.2 103.8)">STRB</text>
<text x="103.3" y="116.7" transform="rotate(-90 103.3 116.7)">NULL</text>
<text x="105.8" y="115.4" transform="rotate(-90 105.8 115.4)">NULL</text>
</g>
</svg>
